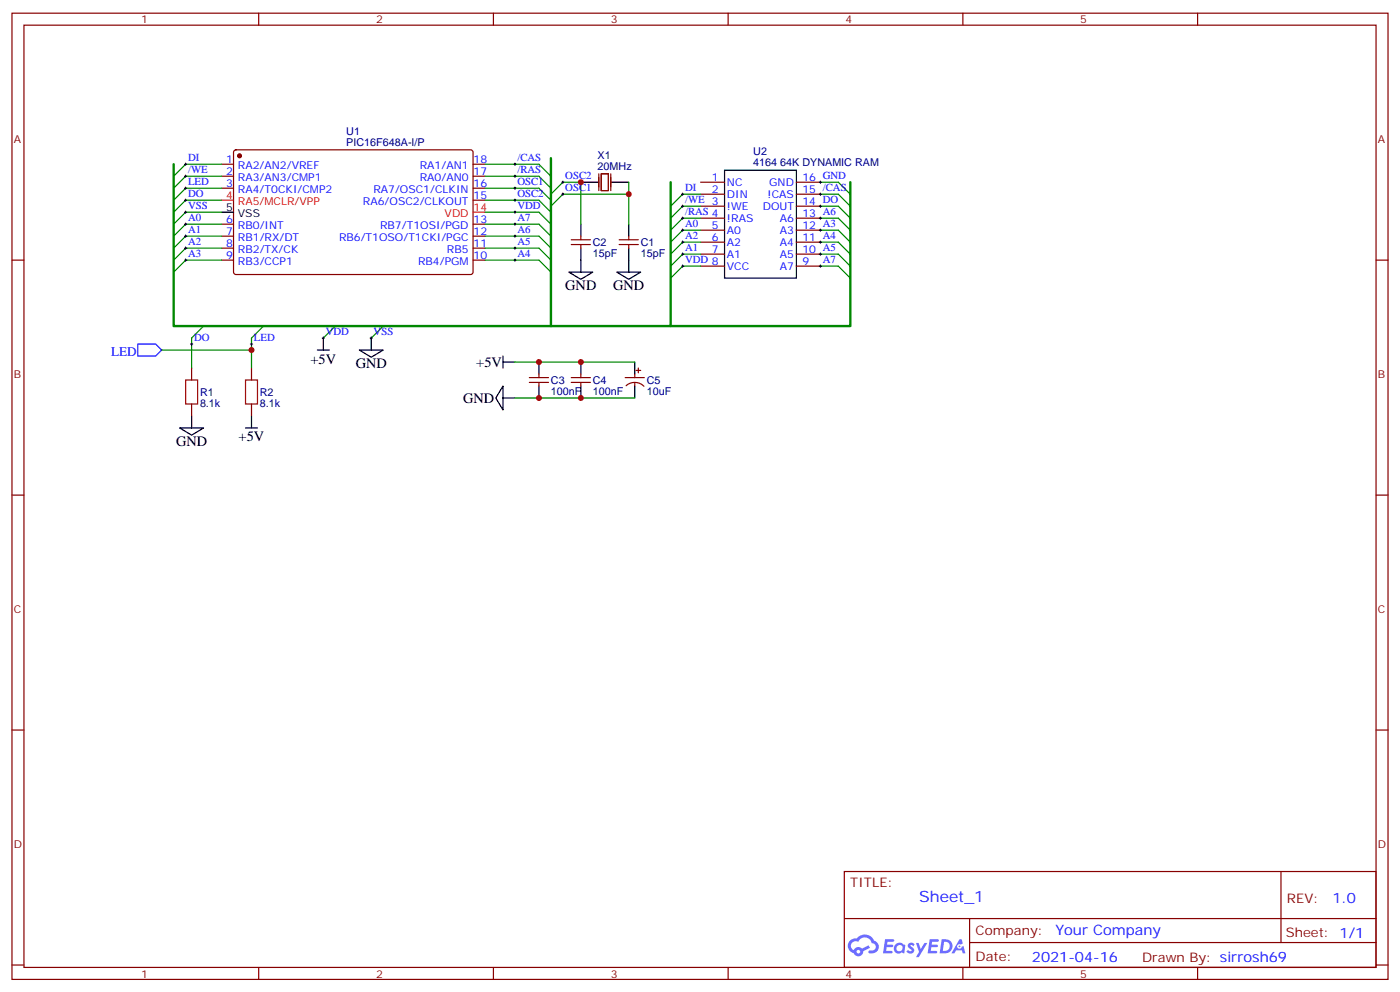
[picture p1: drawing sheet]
<svg xmlns="http://www.w3.org/2000/svg" width="412mm" height="292mm" viewBox="0 0 412 292" stroke-linecap="round" stroke-linejoin="round" font-family="sans-serif">
<g fill="none" stroke="#870000" stroke-width=".35">
<path d="M3.5 3.9h405.4v284.3h-405.4zM7.1 7.4h398.2v277.3h-398.2zM76.2 3.9v3.5M145.3 3.9v3.5M214.5 3.9v3.5M283.6 3.9v3.5M352.8 3.9v3.5M3.5 76.6h3.6M405.3 76.6h3.6M3.5 145.7h3.6M405.3 145.7h3.6M3.5 214.8h3.6"/>
<path d="M405.3 214.8h3.6M248.7 256.5h156.6v28.2h-156.6zM377.3 256.5v20.9M248.7 270.3h156.5M285.6 277.4h119.6M285.6 270.3v14.1M3.5 284h3.6M76.2 284.7v3.5M145.3 284.7v3.5M214.5 284.7v3.5M283.6 284.7v3.5M352.8 284.7v3.5"/>
<path d="M405.3 284h3.6"/>
</g>
<g fill="#5487ff">
<path d="M267.7 277.6a1.22 1.22 0 0 1 1.7 .3l-.4 .6a.47 .47 0 0 0-.3-.4 .47 .47 0 0 0-.5 .2l.1 .2a1.14 1.14 0 0 1 .8 1.8 1.14 1.14 0 0 1-1.9-.1l-.2-.1 .5-.6 .7 .4a.29 .29 0 0 0 .3-.2 .29 .29 0 0 0-.2-.3 1.04 1.04 0 0 1-.6-1.8z"/>
<path d="M260.7 276.4h2.4l.3 .2-.2 .5h-1.8l-.1 .9h1.5l.3 .4-.3 .3h-1.6l-.2 1.1 1.7 .1 .2 .3-.2 .3-2.6 .1z"/>
<path d="M273.8 276.4h2.4l.3 .2-.1 .5h-1.8l-.2 .9h1.6l.3 .4-.4 .3h-1.6l-.1 1.1 1.7 .1 .2 .3-.2 .3h-2.6z"/>
<path d="M282.6 276.4h.7l.3 1.3-.6 .3a.69 .69 0 0 0-1 .2 .69 .69 0 0 0 .4 1 .69 .69 0 0 0 .9-.6l.5-.3 .6 2.2h-.8l-.2-.8h-1.8l-.5 .8h-.8z"/>
<path d="M269.8 277.5h.8l.6 1.8 1.1-1.8h.9l-2.6 4.2h-.8l.9-1.6z"/>
<path d="M277.4 276.4l-.6 4.2h1.3a2.11 2.11 0 0 0 2.5-2.2 2.11 2.11 0 0 0-2.5-2zM278.1 277.1a1.39 1.39 0 0 1 1.7 1.5 1.39 1.39 0 0 1-1.8 1.2h-.3z"/>
<path d="M263.7 278a1.54 1.54 0 0 0-.1 2.2 1.54 1.54 0 0 0 2.2 .1l.6 .3 .3-2.3-.2-.3h-.4a1.49 1.49 0 0 0-2.4 0zM264 279a.94 .94 0 0 1 1.8 0 .94 .94 0 0 1-1.8 0z"/>
<path d="M250.4 276.8a2.18 2.18 0 0 0 1.1 3.7 1.44 1.44 0 0 0 1.6 .9 1.44 1.44 0 0 0 1.2-1.5l2-1-.5-.7-1.9 1a1.47 1.47 0 0 0-2.4 .4 1.39 1.39 0 0 1-.7-1.9 1.39 1.39 0 0 1 2-.5 2.12 2.12 0 0 1 2.2-1.3 2.12 2.12 0 0 1 1.9 1.7 1.14 1.14 0 0 1 1.1 1.4 1.14 1.14 0 0 1-1.7 .7 .43 .43 0 0 0-.5 .4 .43 .43 0 0 0 .4 .5 1.98 1.98 0 0 0 2.5-1.3 1.98 1.98 0 0 0-1.2-2.5 3.1 3.1 0 0 0-5.3-.7l-.9 .1zM252.3 280.1a.55 .55 0 0 1 1.1 0 .55 .55 0 0 1-1.1 0z"/>
<circle cx="282.6" cy="278.5" r=".26"/>
</g>
<circle cx="70.6" cy="45.9" r=".53" fill="#870000" stroke="#870000" stroke-width=".35"/>
<g fill="none" stroke="#870000" stroke-width=".35">
<path d="M65.3 48.3h3.5M65.3 51.9h3.5M65.3 55.4h3.5M69 44.3l.5-.2 69.4 .1 .4 .6v35.6l-.7 .4-69.4-.1-.4-.6v-35.3zM139.3 48.3h3.6M139.3 51.9h3.6M139.3 55.4h3.6M139.3 58.9h3.6M206.4 53.6h7M206.4 57.2h7M234.6 53.6h7.1M234.6 57.2h7.1"/>
<path d="M65.3 66h3.5M65.3 69.5h3.5M65.3 73h3.5M65.3 76.6h3.5M139.3 66h3.6M139.3 69.5h3.6M139.3 73h3.6M139.3 76.6h3.6M168.3 72h5.6M168.3 70.6h5.6M171.1 69.5v1.1M171.1 72v1"/>
<path d="M182.4 72h5.6M182.4 70.6h5.6M185.2 69.5v1.1M185.2 72v1M206.4 60.7h7M206.4 64.2h7M206.4 67.7h7M206.4 71.3h7M206.4 74.8h7M206.4 78.3h7M234.6 60.7h7.1M234.6 64.2h7.1"/>
<path d="M234.6 67.7h7.1M234.6 71.3h7.1M234.6 74.8h7.1M234.6 78.3h7.1M56.4 108.3v3.5M56.4 118.9v3.5M74.1 108.3v3.5M74.1 118.9v3.5M155.9 112.5h5.7M155.9 111.1h5.7M158.7 110.1v1M158.7 112.5v1.1"/>
<path d="M168.3 112.5h5.6M168.3 111.1h5.6M171.1 110.1v1M171.1 112.5v1.1M184.1 111.1h5.7M184.4 113.5a3.8 3.8 0 0 1 5.3 .2M187 110.1v1M187 112.5v1.1M187.3 109h1.4M188 108.3v1.4"/>
</g>
<path d="M65.3 58.9h3.5M139.3 62.4h3.6" fill="none" stroke="#f00" stroke-width=".35"/>
<g fill="none" stroke="#000" stroke-width=".35">
<path d="M171.1 53.6h5.3M179.9 53.6h5.3M213.4 50.1h21.2v31.7h-21.2zM65.3 62.4h3.5M171.1 66v3.5M171.1 73v7.1M185.2 66v3.5M185.2 73v7.1M95.2 99.5v3.5M109.4 99.5v3.5M167.6 80.1h7l-3.5 2.1zM181.7 80.1h7l-3.5 2.1z"/>
<path d="M93.5 103h3.5M105.8 103h7.1l-3.5 2.1zM148.2 113.6v7l-2.2-3.5zM148.2 106.5h3.5M148.2 104.8v3.5M148.2 117.1h3.5M158.7 106.5v3.6M158.7 113.6v3.5M171.1 106.5v3.6M171.1 113.6v3.5M187 106.5v3.6M187 113.6v3.5"/>
<path d="M52.9 125.9h7.1l-3.6 2.2zM56.4 122.4v3.5M72.3 125.9h3.5M74.1 122.4v3.5"/>
</g>
<path d="M176.4 51.2v4.9M177.1 51.2h2.1v4.9h-2.1zM179.9 51.2v4.9" fill="none" stroke="#871200" stroke-width=".35"/>
<g fill="none" stroke="#008700" stroke-width=".35">
<path d="M65.3 48.3h-10.6l-3.5 3.6M65.3 51.9h-10.6l-3.5 3.5M65.3 58.9h-10.6l-3.5 3.5M65.3 55.4h-10.6l-3.5 3.5M142.9 48.3h15.8l3.6 3.6M142.9 51.9h15.8l3.6 3.5M142.9 58.9h15.8l3.6 3.5M142.9 55.4h15.8l3.6 3.5M162.3 57.2l3.5-3.6h5.3v12.4M185.2 53.6v12.4M185.2 57.2h-19.4l-3.5 3.5M206.4 57.2h-5.3l-3.5 3.5"/>
<path d="M241.7 57.2h5.2l3.6 3.5M241.7 53.6h5.2l3.6 3.6M65.3 66h-10.6l-3.5 3.5M65.3 69.5h-10.6l-3.5 3.5M65.3 73h-10.6l-3.5 3.6M65.3 76.6h-10.6l-3.5 3.5M65.3 62.4h-10.6l-3.5 3.6M142.9 66h15.8l3.6 3.5M142.9 69.5h15.8l3.6 3.5M142.9 73h15.8l3.6 3.6M142.9 76.6h15.8l3.6 3.5M142.9 62.4h15.8l3.6 3.6"/>
<path d="M206.4 60.7h-5.3l-3.5 3.5M206.4 64.2h-5.3l-3.5 3.5M206.4 67.7h-5.3l-3.5 3.6M206.4 71.3h-5.3l-3.5 3.5M206.4 74.8h-5.3l-3.5 3.5M206.4 78.3h-5.3l-3.5 3.5M241.7 78.3h5.2l3.6 3.5M241.7 74.8h5.2l3.6 3.5M241.7 71.3h5.2l3.6 3.5M241.7 67.7h5.2l3.6 3.6M241.7 64.2h5.2l3.6 3.5M241.7 60.7h5.2l3.6 3.5"/>
<path d="M60 96l-3.6 3.5v8.8M77.6 96l-3.5 3.5v8.8M98.8 96l-3.6 3.5M112.9 96l-3.5 3.5M47.6 103h26.5M151.7 106.5h35.3M151.7 117.1h35.3"/>
</g>
<path d="M51.2 48.3v47.7h199.3v-42.4M162.3 46.6v49.4M197.6 53.6v42.4" fill="none" stroke="#008700" stroke-width=".71"/>
<path d="M54.7 111.8h3.5v7.1h-3.5zM72.3 111.8h3.5v7.1h-3.5z" fill="none" stroke="#a10000" stroke-width=".35"/>
<path d="M40.6 101.2h5.3l1.7 1.8-1.7 1.8h-5.3z" fill="none" stroke="#00f" stroke-width=".35"/>
<g fill="none" stroke="#000" stroke-width=".29">
<path d="M54.3 48.3h.7M54.3 51.9h.7M54.3 55.4h.7M54.3 58.9h.7M54.7 48v.7M54.7 51.5v.7M54.7 55v.7M54.7 58.6v.7M151.3 48.3h.7M151.3 51.9h.7M151.3 55.4h.7M151.3 58.9h.7"/>
<path d="M151.7 48v.7M151.7 51.5v.7M151.7 55v.7M151.7 58.6v.7M165.5 53.6h.7M165.5 57.2h.7M165.8 53.3v.7M165.8 56.8v.7M200.7 57.2h.7M201.1 56.8v.7M241.3 53.6h.7M241.3 57.2h.7"/>
<path d="M241.7 53.3v.7M241.7 56.8v.7M54.3 62.4h.7M54.3 66h.7M54.3 69.5h.7M54.3 73h.7M54.3 76.6h.7M54.7 62.1v.7M54.7 65.6v.7M54.7 69.1v.7M54.7 72.7v.7M54.7 76.2v.7"/>
<path d="M151.3 62.4h.7M151.3 66h.7M151.3 69.5h.7M151.3 73h.7M151.3 76.6h.7M151.7 62.1v.7M151.7 65.6v.7M151.7 69.1v.7M151.7 72.7v.7M151.7 76.2v.7M200.7 78.3h.7M200.7 74.8h.7"/>
<path d="M200.7 71.3h.7M200.7 67.7h.7M200.7 64.2h.7M200.7 60.7h.7M201.1 60.3v.7M201.1 63.9v.7M201.1 67.4v.7M201.1 70.9v.7M201.1 74.4v.7M201.1 78v.7M241.3 78.3h.7M241.3 74.8h.7"/>
<path d="M241.3 71.3h.7M241.3 67.7h.7M241.3 64.2h.7M241.3 60.7h.7M241.7 60.3v.7M241.7 63.9v.7M241.7 67.4v.7M241.7 70.9v.7M241.7 74.4v.7M241.7 78v.7M94.9 99.5h.7M95.2 99.1v.7"/>
<path d="M109 99.5h.7M109.4 99.1v.7M56.1 101.2h.7M56.4 100.9v.7M73.7 101.2h.7M74.1 100.9v.7"/>
</g>
<g fill="#c00">
<circle cx="74.1" cy="103" r=".88"/>
<circle cx="185.2" cy="57.1" r=".88"/>
<circle cx="171.1" cy="53.6" r=".88"/>
<circle cx="158.8" cy="106.5" r=".88"/>
<circle cx="171.1" cy="106.5" r=".88"/>
<circle cx="158.8" cy="117.1" r=".88"/>
<circle cx="171.1" cy="117.1" r=".88"/>
</g>
<text font-size="4.6" fill="#00f" x="270.8" y="265.5">Sheet_1</text>
<g font-size="4.2">
<text x="166.5" y="85.4">GND</text>
<text x="180.6" y="85.4">GND</text>
<text x="91.5" y="107">+5V</text>
<text x="140.3" y="108">+5V</text>
<text x="104.8" y="108.3">GND</text>
<text x="136.4" y="118.6">GND</text>
<text x="51.9" y="131.2">GND</text>
<text x="70.3" y="129.9">+5V</text>
</g>
<g font-size="4.2" fill="#00f">
<text x="392.5" y="265.7">1.0</text>
<text x="310.9" y="275.3">Your Company</text>
<text x="304" y="283.1">2021-04-16</text>
</g>
<text font-size="3.9" fill="#00f" x="32.7" y="104.8">LED</text>
<g font-size="3.9" fill="#800">
<text x="250.5" y="261.1">TITLE:</text>
<text x="379.1" y="265.7">REV:</text>
<text x="287.4" y="275.3">Company:</text>
<text x="378.7" y="275.9">Sheet: 1/1</text>
<text x="287.4" y="282.9">Date:</text>
<text x="336.4" y="283">Drawn By: sirrosh69</text>
</g>
<g font-size="3.2" fill="#800">
<text x="41.6" y="6.9">1</text>
<text x="110.8" y="6.9">2</text>
<text x="179.9" y="6.9">3</text>
<text x="249.1" y="6.9">4</text>
<text x="318.2" y="6.9">5</text>
<text x="4.1" y="42">A</text>
<text x="405.9" y="42">A</text>
<text x="4.1" y="111.1">B</text>
<text x="405.9" y="111.1">B</text>
<text x="4.1" y="180.3">C</text>
<text x="405.9" y="180.3">C</text>
<text x="4.1" y="249.4">D</text>
<text x="405.9" y="249.4">D</text>
<text x="41.6" y="287.7">1</text>
<text x="110.8" y="287.7">2</text>
<text x="179.9" y="287.7">3</text>
<text x="249.1" y="287.7">4</text>
<text x="318.2" y="287.7">5</text>
</g>
<g font-size="3.2" fill="#000080">
<text x="102" y="39.6">U1</text>
<text x="102" y="43">PIC16F648A-I/P</text>
<text x="176" y="46.9">X1</text>
<text x="221.9" y="45.5">U2</text>
<text x="176" y="50.1">20MHz</text>
<text x="221.9" y="48.9">4164 64K DYNAMIC RAM</text>
<text x="174.6" y="75.7">15pF</text>
<text x="174.6" y="72.5">C2</text>
<text x="188.7" y="75.7">15pF</text>
<text x="188.7" y="72.5">C1</text>
<text x="162.3" y="113">C3</text>
<text x="174.6" y="113">C4</text>
<text x="190.5" y="113">C5</text>
<text x="58.9" y="119.7">8.1k</text>
<text x="58.9" y="116.5">R1</text>
<text x="76.6" y="119.7">8.1k</text>
<text x="76.6" y="116.5">R2</text>
<text x="162.3" y="116.3">100nF</text>
<text x="174.6" y="116.3">100nF</text>
<text x="190.5" y="116.3">10uF</text>
</g>
<g font-size="3.2" fill="#00f">
<text x="55.4" y="47.4">DI</text>
<text x="66.6" y="48">1</text>
<text x="139.5" y="48">18</text>
<text x="152.4" y="47.4">/CAS</text>
<text x="55.4" y="51">/WE</text>
<text x="66.6" y="51.5">2</text>
<text x="70.1" y="49.7">RA2/AN2/VREF</text>
<text x="70.1" y="53.3">RA3/AN3/CMP1</text>
<text x="123.6" y="53.3">RA0/AN0</text>
<text x="123.6" y="49.7">RA1/AN1</text>
<text x="139.5" y="51.5">17</text>
<text x="152.4" y="51">/RAS</text>
<text x="166.5" y="52.7">OSC2</text>
<text x="209.6" y="53.3">1</text>
<text x="236.4" y="53.3">16 GND</text>
<text x="55.4" y="54.5">LED</text>
<text x="55.4" y="58">DO</text>
<text x="66.6" y="55">3</text>
<text x="70.1" y="56.8">RA4/T0CKI/CMP2</text>
<text x="110" y="56.8">RA7/OSC1/CLKIN</text>
<text x="139.5" y="58.6">15</text>
<text x="139.5" y="55">16</text>
<text x="152.4" y="58">OSC2</text>
<text x="152.4" y="54.5">OSC1</text>
<text x="166.5" y="56.3">OSC1</text>
<text x="201.8" y="59.8">/WE 3</text>
<text x="201.8" y="56.3">DI</text>
<text x="209.6" y="56.8">2</text>
<text x="214.1" y="54.7">NC</text>
<text x="214.1" y="58.2">DIN</text>
<text x="226.1" y="58.2">!CAS</text>
<text x="226.6" y="54.7">GND</text>
<text x="236.4" y="56.8">15 /CAS</text>
<text x="55.4" y="61.6">VSS</text>
<text x="55.4" y="65.1">A0</text>
<text x="66.6" y="65.6">6</text>
<text x="106.9" y="60.3">RA6/OSC2/CLKOUT</text>
<text x="139.5" y="65.6">13</text>
<text x="152.4" y="65.1">A7</text>
<text x="152.4" y="61.6">VDD</text>
<text x="201.8" y="63.3">/RAS 4</text>
<text x="214.1" y="61.7">!WE</text>
<text x="214.1" y="65.3">!RAS</text>
<text x="224.7" y="61.7">DOUT</text>
<text x="229.7" y="65.3">A6</text>
<text x="236.4" y="63.9">13 A6</text>
<text x="236.4" y="60.3">14 DO</text>
<text x="55.4" y="68.6">A1</text>
<text x="66.6" y="69.1">7</text>
<text x="70.1" y="67.4">RB0/INT</text>
<text x="70.1" y="70.9">RB1/RX/DT</text>
<text x="99.9" y="70.9">RB6/T1OSO/T1CKI/PGC</text>
<text x="112" y="67.4">RB7/T1OSI/PGD</text>
<text x="139.5" y="69.1">12</text>
<text x="152.4" y="68.6">A6</text>
<text x="201.8" y="70.4">A2</text>
<text x="201.8" y="66.9">A0</text>
<text x="209.6" y="67.4">5</text>
<text x="209.6" y="70.9">6</text>
<text x="214.1" y="68.8">A0</text>
<text x="229.7" y="68.8">A3</text>
<text x="236.4" y="70.9">11 A4</text>
<text x="236.4" y="67.4">12 A3</text>
<text x="55.4" y="72.1">A2</text>
<text x="55.4" y="75.7">A3</text>
<text x="66.6" y="72.7">8</text>
<text x="66.6" y="76.2">9</text>
<text x="70.1" y="74.4">RB2/TX/CK</text>
<text x="70.1" y="78">RB3/CCP1</text>
<text x="123.2" y="78">RB4/PGM</text>
<text x="131.6" y="74.4">RB5</text>
<text x="139.5" y="76.2">10</text>
<text x="139.5" y="72.7">11</text>
<text x="152.4" y="75.7">A4</text>
<text x="152.4" y="72.1">A5</text>
<text x="201.8" y="77.4">VDD 8</text>
<text x="201.8" y="73.9">A1</text>
<text x="209.6" y="74.4">7</text>
<text x="214.1" y="72.3">A2</text>
<text x="214.1" y="75.8">A1</text>
<text x="229.7" y="75.8">A5</text>
<text x="229.7" y="72.3">A4</text>
<text x="236.4" y="78">9</text>
<text x="236.4" y="74.4">10 A5</text>
<text x="242.4" y="77.4">A7</text>
<text x="214.1" y="79.4">VCC</text>
<text x="229.7" y="79.4">A7</text>
<text x="57.1" y="100.4">DO</text>
<text x="74.8" y="100.4">LED</text>
<text x="96" y="98.6">VDD</text>
<text x="110.1" y="98.6">VSS</text>
</g>
<g font-size="3.2" fill="#f00">
<text x="66.6" y="58.6">4</text>
<text x="70.1" y="60.3">RA5/MCLR/VPP</text>
<text x="131" y="63.9">VDD</text>
<text x="139.5" y="62.1">14</text>
</g>
<g font-size="3.2">
<text x="66.6" y="62.1">5</text>
<text x="70.1" y="63.9">VSS</text>
</g>
</svg>
